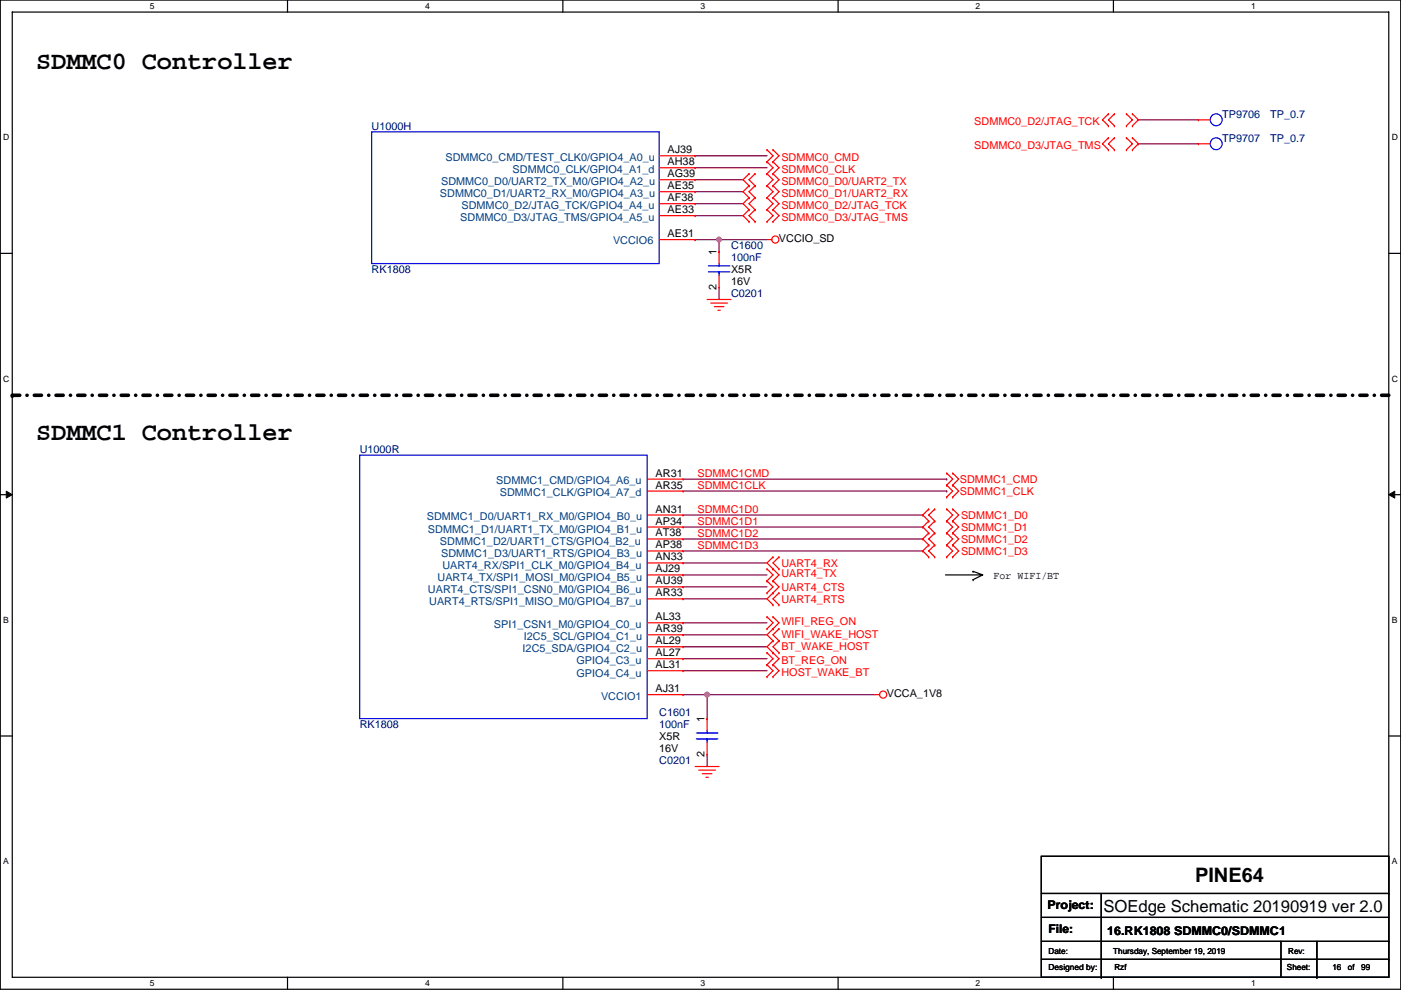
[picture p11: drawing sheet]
<svg xmlns="http://www.w3.org/2000/svg" width="297mm" height="210mm" viewBox="0 0 297 210" stroke-linecap="round" stroke-linejoin="round" font-family="sans-serif">
<path d="M.1 0h296.9v209.8h-296.9zM2.6 2.6h291.8v204.7h-291.8z" fill="none" stroke="#000" stroke-width=".25"/>
<g fill="#fff">
<path d="M31.8 .3h1v2h-1z"/>
<path d="M31.8 207.5h1v2.1h-1z"/>
</g>
<path d="M61 0v2.6M61 207.3v2.5" fill="none" stroke="#000" stroke-width=".25"/>
<g fill="#fff">
<path d="M90.1 .3h1v2h-1z"/>
<path d="M90.1 207.5h1v2.1h-1z"/>
</g>
<path d="M119.3 0v2.6M119.3 207.3v2.5" fill="none" stroke="#000" stroke-width=".25"/>
<g fill="#fff">
<path d="M148.5 .3h1v2h-1z"/>
<path d="M148.5 207.5h1v2.1h-1z"/>
</g>
<path d="M177.7 0v2.6M177.7 207.3v2.5" fill="none" stroke="#000" stroke-width=".25"/>
<g fill="#fff">
<path d="M206.9 .3h1v2h-1z"/>
<path d="M206.9 207.5h1v2.1h-1z"/>
</g>
<path d="M236.1 0v2.6M236.1 207.3v2.5" fill="none" stroke="#000" stroke-width=".25"/>
<g fill="#fff">
<path d="M265.2 .3h1v2h-1z"/>
<path d="M265.2 207.5h1v2.1h-1z"/>
<path d="M.7 28.2h1.3v2h-1.3z"/>
<path d="M295.1 28.2h1.3v2h-1.3z"/>
<path d="M.7 79.3h1.3v2.1h-1.3z"/>
<path d="M295.1 79.3h1.3v2.1h-1.3z"/>
</g>
<path d="M.1 53.7h2.5M294.4 53.7h2.6" fill="none" stroke="#000" stroke-width=".25"/>
<g fill="#fff">
<path d="M.7 130.5h1.2v2h-1.2z"/>
<path d="M295.1 130.5h1.2v2h-1.2z"/>
</g>
<path d="M.1 104.9h2.5M294.4 104.9h2.6" fill="none" stroke="#000" stroke-width=".25"/>
<g fill="#000" stroke="#000" stroke-width=".21">
<path d="M1.3 104.2l1.3 .7-1.3 .7z" fill-rule="evenodd"/>
<path d="M294.4 104.9l1.3-.7v1.4z" fill-rule="evenodd"/>
</g>
<g fill="#fff">
<path d="M.7 181.7h1.2v2h-1.2z"/>
<path d="M295.1 181.7h1.2v2h-1.2z"/>
</g>
<g fill="none" stroke="#000" stroke-width=".25">
<path d="M200.5 121.9h7.8M206.3 121.2h.1M206.3 123h.1M206.3 121.2l2 .7M208.3 121.9l-2 1.1M.1 156.1h2.5M294.4 156.1h2.6M220.8 181.6h73.6v25.7h-73.6zM220.8 189.5h73.6M220.8 194.6h73.6M220.8 199.7h73.6M233.5 189.5v17.8"/>
<path d="M271.6 199.7v7.6M279.2 199.7v7.6M294.4 189.5h.1M294.4 199.7h.1M220.8 203.5h73.6M233.5 207.3h.1M279.2 207.3h.1M294.4 203.5h.1"/>
</g>
<path d="M2.6 83.8h.1M294.4 83.8h-291.8" fill="none" stroke="#000" stroke-width=".76" stroke-dasharray="1.5 1.5 0 1.5"/>
<g fill="none" stroke="#800040" stroke-width=".25">
<path d="M147.4 38.1h10.1M147.4 33h15.2M147.4 35.6h15.2M241.4 30.5h.1M241.4 25.4h12.7M241.4 30.5h12.7M147.4 50.8h.1M147.4 50.8h15.2M147.4 40.7h10.1M147.4 43.2h10.1M147.4 45.7h10.1M152.5 50.8v2.6"/>
<path d="M152.5 61v2.5M144.8 101.6h55.9M144.8 104.2h55.9M144.8 109.2h50.8M144.8 111.8h50.8M144.8 114.3h50.8M144.8 116.9h50.8M144.8 119.4h17.8M195.6 109.2h.1M195.6 111.8h.1M195.6 114.3h.1M195.6 116.9h.1"/>
<path d="M200.7 101.6h.1M200.7 104.2h.1M144.8 121.9h17.8M144.8 124.5h17.8M144.8 127h17.8M144.8 139.7h17.8M144.8 132.1h17.8M144.8 137.2h17.8M144.8 134.6h17.8M144.8 147.3h40.7M144.8 142.3h17.8M149.9 147.3h.1"/>
<path d="M149.9 147.3v5.1M149.9 160v2.6"/>
</g>
<g fill="#f0f" stroke="#f0f" stroke-width=".25">
<circle cx="149.9" cy="147.3" r=".5"/>
<circle cx="152.4" cy="50.8" r=".5"/>
</g>
<g fill="none" stroke="#f00" stroke-width=".25">
<path d="M139.8 35.6h7.6M139.8 33h7.6M139.8 38.1h7.6M147.4 35.6h.1M147.4 33h.1M147.4 38.1h.1M158.8 36.9h.1M158.8 39.4h.1M158.8 36.9l-1.3 1.2 1.3 1.3M158.8 39.4l-1.3 1.3 1.3 1.2M160.1 39.4h.1M160.1 36.9h.1"/>
<path d="M160.1 36.9l-1.3 1.2 1.3 1.3M160.1 39.4l-1.3 1.3 1.3 1.2M162.6 39.4h.1M162.6 36.9h.1M162.6 34.3h.1M162.6 31.8h.1M162.6 31.8l1.3 1.2-1.3 1.3M162.6 36.9l1.3 1.2-1.3 1.3M162.6 34.3l1.3 1.3-1.3 1.3M162.6 39.4l1.3 1.3-1.3 1.2M163.9 39.4h.1M163.9 36.9h.1"/>
<path d="M163.9 34.3h.1M163.9 31.8h.1M163.9 36.9l1.3 1.2-1.3 1.3M163.9 31.8l1.3 1.2-1.3 1.3M163.9 39.4l1.3 1.3-1.3 1.2M163.9 34.3l1.3 1.3-1.3 1.3M235 26.7h.1M235 24.2h.1M235 31.8h.1M235 29.2h.1M235 24.2l-1.3 1.2 1.3 1.3M235 29.2l-1.3 1.3 1.3 1.3"/>
<path d="M236.3 26.7h.1M236.3 24.2h.1M236.3 31.8h.1M236.3 29.2h.1M236.3 29.2l-1.3 1.3 1.3 1.3M236.3 24.2l-1.3 1.2 1.3 1.3M238.8 26.7h.1M238.8 24.2h.1M238.8 31.8h.1M238.8 29.2h.1M238.8 24.2l1.3 1.2-1.3 1.3M238.8 29.2l1.3 1.3-1.3 1.3"/>
<path d="M240.1 24.2h.1M240.1 26.7h.1M240.1 29.2h.1M240.1 31.8h.1M240.1 24.2l1.3 1.2-1.3 1.3M240.1 29.2l1.3 1.3-1.3 1.3M254.1 25.4h.1M254.1 30.5h.1M254.1 25.4h2.5M254.1 30.5h2.5M139.8 50.8h7.6M139.8 40.7h7.6"/>
<path d="M139.8 43.2h7.6M139.8 45.7h7.6M147.4 40.7h.1M147.4 43.2h.1M147.4 45.7h.1M147.4 50.8h.1M152.5 53.4h.1M152.5 53.4v2.5M152.5 58.4v2.6M158.8 41.9h.1M158.8 44.5h.1M158.8 47h.1"/>
<path d="M158.8 44.5l-1.3 1.2 1.3 1.3M158.8 41.9l-1.3 1.3 1.3 1.3M160.1 41.9h.1M160.1 44.5h.1M160.1 47h.1M160.1 41.9l-1.3 1.3 1.3 1.3M160.1 44.5l-1.3 1.2 1.3 1.3M162.6 41.9h.1M162.6 44.5h.1M162.6 47h.1M162.6 50.8h1M162.6 41.9l1.3 1.3-1.3 1.3"/>
<path d="M162.6 44.5l1.3 1.2-1.3 1.3M163.9 41.9h.1M163.9 44.5h.1M163.9 47h.1M163.9 44.5l1.3 1.2-1.3 1.3M163.9 41.9l1.3 1.3-1.3 1.3M149.9 63.5h5.1M150.7 64.3h3.5M151.4 65h2.1M152.2 65.8h.5M152.5 61h.1M137.2 101.6h7.6"/>
<path d="M137.2 104.2h7.6M137.2 109.2h7.6M137.2 119.4h7.6M137.2 114.3h7.6M137.2 116.9h7.6M137.2 111.8h7.6M144.8 101.6h.1M144.8 104.2h.1M144.8 109.2h.1M144.8 119.4h.1M144.8 114.3h.1M144.8 116.9h.1"/>
<path d="M144.8 111.8h.1M163.9 118.1h.1M163.9 118.1l-1.3 1.3 2.6 2.5-1.3 1.3M165.2 118.1h.1M165.2 118.1l-1.3 1.3 1.3 1.3M196.9 108h.1M196.9 110.5h.1M196.9 113.1h.1M196.9 115.6h.1M196.9 118.1h.1M196.9 110.5l-1.3 1.3 1.3 1.3M196.9 108l-1.3 1.2 1.3 1.3"/>
<path d="M196.9 115.6l-1.3 1.3 1.3 1.2M196.9 113.1l-1.3 1.2 1.3 1.3M198.2 110.5h.1M198.2 108h.1M198.2 113.1h.1M198.2 115.6h.1M198.2 118.1h.1M198.2 108l-1.3 1.2 1.3 1.3M198.2 113.1l-1.3 1.2 1.3 1.3M198.2 110.5l-1.3 1.3 1.3 1.3M198.2 115.6l-1.3 1.3 1.3 1.2M200.7 105.4h.1"/>
<path d="M200.7 102.9h.1M200.7 100.4h.1M200.7 110.5h.1M200.7 108h.1M200.7 113.1h.1M200.7 115.6h.1M200.7 118.1h.1M200.7 102.9l1.3 1.3-1.3 1.2M200.7 100.4l1.3 1.2-1.3 1.3M200.7 113.1l1.3 1.2-1.3 1.3M200.7 108l1.3 1.2-1.3 1.3M200.7 115.6l1.3 1.3-1.3 1.2"/>
<path d="M200.7 110.5l1.3 1.3-1.3 1.3M202 105.4h.1M202 102.9h.1M202 100.4h.1M202 110.5h.1M202 108h.1M202 113.1h.1M202 115.6h.1M202 118.1h.1M202 102.9l1.3 1.3-1.3 1.2M202 100.4l1.3 1.2-1.3 1.3M202 115.6l1.3 1.3-1.3 1.2"/>
<path d="M202 108l1.3 1.2-1.3 1.3M202 110.5l1.3 1.3-1.3 1.3M202 113.1l1.3 1.2-1.3 1.3M137.2 134.6h7.6M137.2 137.2h7.6M137.2 139.7h7.6M137.2 124.5h7.6M137.2 127h7.6M137.2 132.1h7.6M137.2 121.9h7.6M144.8 134.6h.1M144.8 137.2h.1"/>
<path d="M144.8 139.7h.1M144.8 124.5h.1M144.8 127h.1M144.8 132.1h.1M144.8 121.9h.1M162.6 123.2h.1M162.6 120.7h.1M162.6 125.8h.1M162.6 133.4h.1M162.6 130.8h.1M162.6 138.5h.1M162.6 120.7l1.3 1.2-1.3 1.3"/>
<path d="M162.6 123.2l1.3 1.3-1.3 1.3M162.6 130.8l1.3 1.3-1.3 1.3M162.6 138.5l1.3 1.2-1.3 1.3M163.9 120.7h.1M163.9 125.8h.1M163.9 128.3h.1M163.9 123.2h.1M163.9 133.4h.1M163.9 135.9h.1M163.9 138.5h.1M163.9 130.8h.1M163.9 135.9l-1.3 1.3 2.6 2.5-1.3 1.3"/>
<path d="M163.9 123.2l1.3 1.3-2.6 2.5 1.3 1.3M163.9 130.8l1.3 1.3-2.6 2.5 1.3 1.3M165.2 120.7h.1M165.2 128.3h.1M165.2 125.8h.1M165.2 135.9h.1M165.2 133.4h.1M165.2 138.5h.1M165.2 125.8l-1.3 1.2 1.3 1.3M165.2 133.4l-1.3 1.2 1.3 1.3M165.2 135.9l-1.3 1.3 1.3 1.3M137.2 147.3h7.6"/>
<path d="M137.2 142.3h7.6M144.8 142.3h.1M144.8 147.3h.1M149.9 152.4h.1M149.9 152.4v2.6M149.9 157.5v2.5M162.6 141h.1M162.6 143.5h.1M162.6 141l1.3 1.3-1.3 1.2M163.9 141h.1M163.9 143.5h.1M163.9 141l1.3 1.3-1.3 1.2"/>
<path d="M185.5 147.3h1M147.4 162.6h5.1M148.1 163.3h3.6M148.9 164.1h2M149.7 164.9h.5M149.9 160h.1"/>
<circle cx="164.4" cy="50.8" r=".76"/>
<circle cx="187.2" cy="147.3" r=".76"/>
</g>
<g fill="none" stroke="#00f" stroke-width=".25">
<path d="M78.8 28h61v27.9h-61zM150.2 57.7h4.5M150.2 56.4h4.5M152.5 57.7h.1M152.5 55.9v.5M152.5 57.7v.7M76.3 96.5h60.9v55.9h-60.9zM147.6 156.7h4.6M147.6 155.5h4.6M149.9 156.7h.1M149.9 155v.5M149.9 156.7v.8"/>
<circle cx="257.9" cy="25.4" r="1.26"/>
<circle cx="257.9" cy="30.5" r="1.26"/>
</g>
<g font-size="5.3">
<text x="7.7" y="14.7">SDMMC0 Controller</text>
<text x="7.7" y="93.4">SDMMC1 Controller</text>
</g>
<text font-size="4.2" x="253.4" y="187.1">PINE64</text>
<text font-size="3.5" x="233.9" y="193.5">SOEdge Schematic 20190919 ver 2.0</text>
<g font-size="2.5">
<text x="222.1" y="192.9">Project:</text>
<text x="222.3" y="198">File:</text>
<text x="234.8" y="198.2">16.RK1808 SDMMC0/SDMMC1</text>
</g>
<g font-size="2.3" fill="#000080">
<text x="78.8" y="27.5">U1000H</text>
<text x="259.1" y="24.9">TP9706</text>
<text x="269.3" y="24.9">TP_0.7</text>
<text x="259.1" y="30">TP9707</text>
<text x="269.3" y="30">TP_0.7</text>
<text x="155" y="52.9">C1600</text>
<text x="78.8" y="58">RK1808</text>
<text x="155" y="55.4">100nF</text>
<text x="155" y="63">C0201</text>
<text x="76.3" y="96.1">U1000R</text>
<text x="76.3" y="154.5">RK1808</text>
<text x="139.8" y="151.9">C1601</text>
<text x="139.8" y="154.5">100nF</text>
<text x="139.8" y="162.1">C0201</text>
</g>
<g font-size="2.3" fill="#f00">
<text x="206.6" y="26.5">SDMMC0_D2/JTAG_TCK</text>
<text x="165.7" y="34.1">SDMMC0_CMD</text>
<text x="206.6" y="31.5">SDMMC0_D3/JTAG_TMS</text>
<text x="165.7" y="39.2">SDMMC0_D0/UART2_TX</text>
<text x="165.7" y="41.7">SDMMC0_D1/UART2_RX</text>
<text x="165.7" y="36.6">SDMMC0_CLK</text>
<text x="165.7" y="44.2">SDMMC0_D2/JTAG_TCK</text>
<text x="165.7" y="46.8">SDMMC0_D3/JTAG_TMS</text>
<text x="147.9" y="101.1">SDMMC1CMD</text>
<text x="147.9" y="103.7">SDMMC1CLK</text>
<text x="203.5" y="104.9">SDMMC1_CLK</text>
<text x="203.5" y="102.4">SDMMC1_CMD</text>
<text x="147.9" y="108.7">SDMMC1D0</text>
<text x="147.9" y="111.3">SDMMC1D1</text>
<text x="147.9" y="113.8">SDMMC1D2</text>
<text x="203.8" y="110">SDMMC1_D0</text>
<text x="203.8" y="112.6">SDMMC1_D1</text>
<text x="147.9" y="116.4">SDMMC1D3</text>
<text x="203.8" y="115.1">SDMMC1_D2</text>
<text x="203.8" y="117.6">SDMMC1_D3</text>
<text x="165.7" y="120.2">UART4_RX</text>
<text x="165.7" y="122.5">UART4_TX</text>
<text x="165.7" y="125.3">UART4_CTS</text>
<text x="165.7" y="127.8">UART4_RTS</text>
<text x="165.7" y="135.4">WIFI_WAKE_HOST</text>
<text x="165.7" y="138">BT_WAKE_HOST</text>
<text x="165.7" y="132.6">WIFI_REG_ON</text>
<text x="165.7" y="140.8">BT_REG_ON</text>
<text x="165.7" y="143.3">HOST_WAKE_BT</text>
</g>
<g font-size="2.3" fill="#004080">
<text x="94.4" y="34.1">SDMMC0_CMD/TEST_CLK0/GPIO4_A0_u</text>
<text x="93.3" y="41.7">SDMMC0_D1/UART2_RX_M0/GPIO4_A3_u</text>
<text x="93.5" y="39.2">SDMMC0_D0/UART2_TX_M0/GPIO4_A2_u</text>
<text x="108.7" y="36.6">SDMMC0_CLK/GPIO4_A1_d</text>
<text x="97.6" y="46.8">SDMMC0_D3/JTAG_TMS/GPIO4_A5_u</text>
<text x="97.9" y="44.2">SDMMC0_D2/JTAG_TCK/GPIO4_A4_u</text>
<text x="130" y="51.9">VCCIO6</text>
<text x="105.2" y="102.7">SDMMC1_CMD/GPIO4_A6_u</text>
<text x="106" y="105.2">SDMMC1_CLK/GPIO4_A7_d</text>
<text x="90.5" y="110.3">SDMMC1_D0/UART1_RX_M0/GPIO4_B0_u</text>
<text x="90.7" y="113.1">SDMMC1_D1/UART1_TX_M0/GPIO4_B1_u</text>
<text x="93.3" y="115.6">SDMMC1_D2/UART1_CTS/GPIO4_B2_u</text>
<text x="93.5" y="118.2">SDMMC1_D3/UART1_RTS/GPIO4_B3_u</text>
<text x="90.7" y="125.8">UART4_CTS/SPI1_CSN0_M0/GPIO4_B6_u</text>
<text x="92.8" y="123.2">UART4_TX/SPI1_MOSI_M0/GPIO4_B5_u</text>
<text x="93.8" y="120.7">UART4_RX/SPI1_CLK_M0/GPIO4_B4_u</text>
<text x="91" y="128.3">UART4_RTS/SPI1_MISO_M0/GPIO4_B7_u</text>
<text x="104.7" y="133.1">SPI1_CSN1_M0/GPIO4_C0_u</text>
<text x="111.1" y="135.7">I2C5_SCL/GPIO4_C1_u</text>
<text x="110.8" y="138.2">I2C5_SDA/GPIO4_C2_u</text>
<text x="122.2" y="143.6">GPIO4_C4_u</text>
<text x="122.2" y="140.8">GPIO4_C3_u</text>
<text x="127.4" y="148.4">VCCIO1</text>
</g>
<g font-size="2.3">
<text x="141.5" y="35.1">AH38</text>
<text x="141.5" y="32.5">AJ39</text>
<text x="141.5" y="37.6">AG39</text>
<text x="141.5" y="40.1">AE35</text>
<text x="141.5" y="42.7">AF38</text>
<text x="141.5" y="45.2">AE33</text>
<text x="141.5" y="50.3">AE31</text>
<text x="165.2" y="51.4">VCCIO_SD</text>
<text x="151.9" y="54.1" transform="rotate(-90 151.9 54.1)">1</text>
<text x="155" y="58">X5R</text>
<text x="151.9" y="61.5" transform="rotate(-90 151.9 61.5)">2</text>
<text x="155" y="60.5">16V</text>
<text x="139" y="101.1">AR31</text>
<text x="139" y="103.6">AR35</text>
<text x="139" y="108.7">AN31</text>
<text x="139" y="113.8">AT38</text>
<text x="139" y="111.3">AP34</text>
<text x="139" y="118.9">AN33</text>
<text x="139" y="116.3">AP38</text>
<text x="139" y="124">AU39</text>
<text x="139" y="121.4">AJ29</text>
<text x="210.6" y="122.7">For WIFI/BT</text>
<text x="139" y="126.5">AR33</text>
<text x="139" y="131.6">AL33</text>
<text x="139" y="134.1">AR39</text>
<text x="139" y="136.7">AL29</text>
<text x="139" y="141.7">AL31</text>
<text x="139" y="139.2">AL27</text>
<text x="139" y="146.8">AJ31</text>
<text x="188" y="147.9">VCCA_1V8</text>
<text x="149.4" y="153.2" transform="rotate(-90 149.4 153.2)">1</text>
<text x="139.8" y="157">X5R</text>
<text x="139.8" y="159.6">16V</text>
<text x="149.4" y="160.6" transform="rotate(-90 149.4 160.6)">2</text>
</g>
<g font-size="1.8">
<text x="31.8" y="1.9">5</text>
<text x="90.1" y="1.9">4</text>
<text x="148.5" y="1.9">3</text>
<text x="206.9" y="1.9">2</text>
<text x="265.2" y="1.9">1</text>
<text x=".7" y="29.8">D</text>
<text x="295.1" y="29.8">D</text>
<text x=".7" y="81">C</text>
<text x="295.1" y="81">C</text>
<text x=".7" y="132.1">B</text>
<text x="295.1" y="132.1">B</text>
<text x=".7" y="183.3">A</text>
<text x="295.1" y="183.3">A</text>
<text x="222.3" y="202.3">Date:</text>
<text x="236" y="202.3">Thursday, September 19, 2019</text>
<text x="273.1" y="202.3">Rev:</text>
<text x="31.8" y="209.2">5</text>
<text x="90.1" y="209.2">4</text>
<text x="148.5" y="209.2">3</text>
<text x="206.9" y="209.2">2</text>
<text x="222.3" y="205.8">Designed by:</text>
<text x="236.3" y="205.8">Rzf</text>
<text x="265.2" y="209.2">1</text>
<text x="272.9" y="205.8">Sheet:</text>
<text x="282.5" y="205.8">16</text>
<text x="285.8" y="205.8">of</text>
<text x="288.6" y="205.8">99</text>
</g>
</svg>
